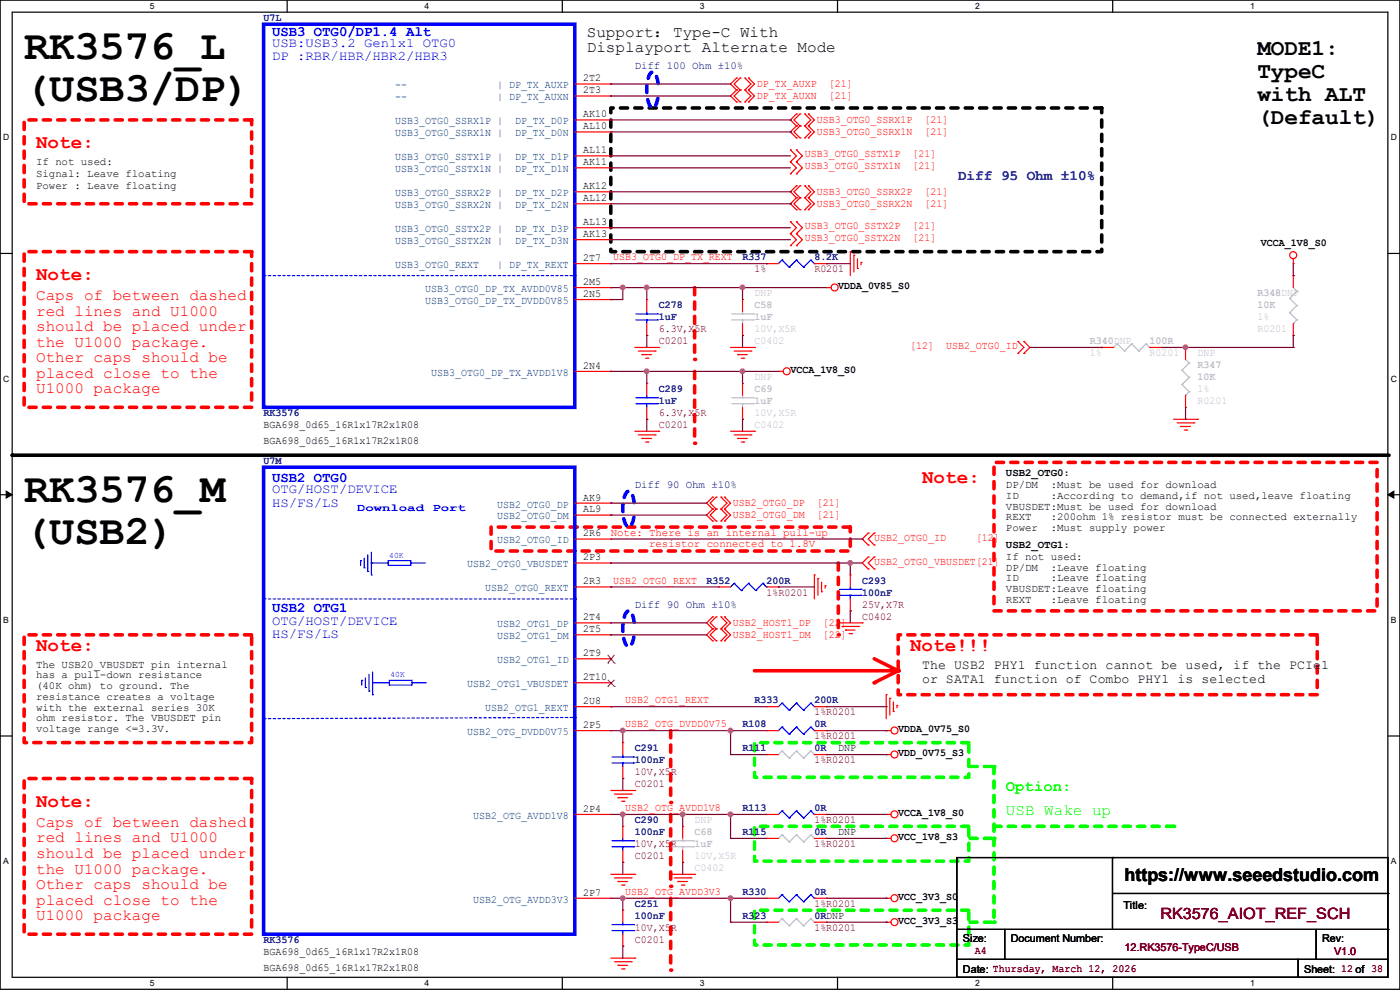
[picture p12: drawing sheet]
<svg xmlns="http://www.w3.org/2000/svg" width="297mm" height="210mm" viewBox="0 0 297 210" stroke-linecap="round" stroke-linejoin="round" font-family="sans-serif">
<path d="M0 0h297v209.8h-297zM2.6 2.6h291.8v204.7h-291.8z" fill="none" stroke="#000" stroke-width=".25"/>
<g fill="#fff">
<path d="M31.7 .3h1v2h-1z"/>
<path d="M31.7 207.6h1v2h-1z"/>
</g>
<path d="M60.9 0v2.6M60.9 207.3v2.5" fill="none" stroke="#000" stroke-width=".25"/>
<g fill="#fff">
<path d="M90.1 .3h1v2h-1z"/>
<path d="M90.1 207.6h1v2h-1z"/>
</g>
<path d="M119.3 0v2.6M119.3 207.3v2.5" fill="none" stroke="#000" stroke-width=".25"/>
<g fill="#fff">
<path d="M148.5 .3h.9v2h-.9z"/>
<path d="M148.5 207.6h.9v2h-.9z"/>
</g>
<path d="M177.7 0v2.6M177.7 207.3v2.5" fill="none" stroke="#000" stroke-width=".25"/>
<g fill="#fff">
<path d="M206.8 .3h1v2h-1z"/>
<path d="M206.8 207.6h1v2h-1z"/>
</g>
<path d="M236.1 0v2.6M236.1 207.3v2.5" fill="none" stroke="#000" stroke-width=".25"/>
<g fill="#fff">
<path d="M265.2 .3h1v2h-1z"/>
<path d="M265.2 207.6h1v2h-1z"/>
<path d="M.7 28.2h1.2v1.9h-1.2z"/>
<path d="M295.1 28.2h1.2v1.9h-1.2z"/>
<path d="M.7 79.3h1.2v2h-1.2z"/>
<path d="M295.1 79.3h1.2v2h-1.2z"/>
</g>
<path d="M0 53.8h2.6M294.4 53.8h2.6" fill="none" stroke="#000" stroke-width=".25"/>
<g fill="#fff">
<path d="M.7 130.5h1.2v2h-1.2z"/>
<path d="M295.1 130.5h1.1v2h-1.1z"/>
</g>
<path d="M0 104.9h2.6M294.4 104.9h2.6" fill="none" stroke="#000" stroke-width=".25"/>
<path d="M1.3 104.2l1.3 .7-1.3 .8zM294.4 104.9l1.3-.7v1.5z" fill="#000" stroke="#000" stroke-width=".21"/>
<g fill="#fff">
<path d="M.7 181.7h1.2v2h-1.2z"/>
<path d="M295.1 181.7h1.1v2h-1.1z"/>
</g>
<path d="M0 156.1h2.6M294.4 156.1h2.6" fill="none" stroke="#000" stroke-width=".25"/>
<path d="M2.6 96.6h292.1" fill="none" stroke="#000" stroke-width=".76"/>
<circle cx="2.6" cy="96.6" r=".38" fill="#000"/>
<path d="M177.8 119.4v15.3" fill="none" stroke="#f00" stroke-width=".76" stroke-dasharray="1.5 1.5"/>
<circle cx="177.8" cy="134.7" r=".38" fill="#f00" stroke-dasharray="1.5 1.5"/>
<path d="M142.3 155v15.2" fill="none" stroke="#f00" stroke-width=".76" stroke-dasharray="1.5 1.5"/>
<circle cx="142.3" cy="170.2" r=".38" fill="#f00" stroke-dasharray="1.5 1.5"/>
<path d="M142.3 172.8v15.2" fill="none" stroke="#f00" stroke-width=".76" stroke-dasharray="1.5 1.5"/>
<circle cx="142.3" cy="188" r=".38" fill="#f00" stroke-dasharray="1.5 1.5"/>
<path d="M142.3 190.5v15.3" fill="none" stroke="#f00" stroke-width=".76" stroke-dasharray="1.5 1.5"/>
<circle cx="142.3" cy="205.8" r=".38" fill="#f00" stroke-dasharray="1.5 1.5"/>
<path d="M147.4 61v15.2" fill="none" stroke="#f00" stroke-width=".76" stroke-dasharray="1.5 1.5"/>
<circle cx="147.4" cy="76.2" r=".38" fill="#f00" stroke-dasharray="1.5 1.5"/>
<path d="M147.4 78.8v15.2" fill="none" stroke="#f00" stroke-width=".76" stroke-dasharray="1.5 1.5"/>
<circle cx="147.4" cy="94" r=".38" fill="#f00" stroke-dasharray="1.5 1.5"/>
<path d="M5.1 53.4h48.3v33h-48.3z" fill="none" stroke="#f00" stroke-width=".76" stroke-dasharray="1.5 1.5"/>
<path d="M160.1 157.5h45.4v7.4h-45.4zM160.1 175.3h45.4v7.4h-45.4zM210.9 162.6v33M160.1 193.1h45.4v7.3h-45.4z" fill="none" stroke="#0f0" stroke-width=".76" stroke-dasharray="1.5 1.5"/>
<circle cx="210.9" cy="195.6" r=".38" fill="#0f0" stroke-dasharray="1.5 1.5"/>
<path d="M205.8 162.6h5.1" fill="none" stroke="#0f0" stroke-width=".76" stroke-dasharray="1.5 1.5"/>
<circle cx="210.9" cy="162.6" r=".38" fill="#0f0" stroke-dasharray="1.5 1.5"/>
<path d="M205.8 177.8h5.1" fill="none" stroke="#0f0" stroke-width=".76" stroke-dasharray="1.5 1.5"/>
<circle cx="210.9" cy="177.8" r=".38" fill="#0f0" stroke-dasharray="1.5 1.5"/>
<path d="M205.8 195.6h5.1" fill="none" stroke="#0f0" stroke-width=".76" stroke-dasharray="1.5 1.5"/>
<circle cx="210.9" cy="195.6" r=".38" fill="#0f0" stroke-dasharray="1.5 1.5"/>
<path d="M210.9 175.3h38.1" fill="none" stroke="#0f0" stroke-width=".76" stroke-dasharray="1.5 1.5"/>
<circle cx="249" cy="175.3" r=".38" fill="#0f0" stroke-dasharray="1.5 1.5"/>
<path d="M129.6 22.9h104.1v30.5h-104.1z" fill="none" stroke="#000" stroke-width=".76" stroke-dasharray="1.5 1.5"/>
<path d="M5.1 25.4h48.3v17.8h-48.3zM210.9 98.1h81.2v31.5h-81.2zM104.2 111.8h76.2v5.1h-76.2zM5.1 134.7h48.3v22.8h-48.3zM190.5 134.7h88.9v12.7h-88.9zM5.1 165.1h48.3v33.1h-48.3z" fill="none" stroke="#f00" stroke-width=".76" stroke-dasharray="1.5 1.5"/>
<path d="M139.6 17.7l-.1-.7a2.1 2.1 0 0 0-1-1.7 1.6 1.6 0 0 0-1 1.4 8.9 8.9 0 0 0 .4 5.8l.6 .4a1.53 1.53 0 0 0 .9-1.4l.3-1.5M134.5 106.6l-.1-.7a2.1 2.1 0 0 0-1-1.7 1.6 1.6 0 0 0-1 1.4 8.9 8.9 0 0 0 .4 5.8l.6 .4a1.53 1.53 0 0 0 .9-1.4l.3-1.5M134.5 132l-.1-.7a2.1 2.1 0 0 0-1-1.7 1.6 1.6 0 0 0-1 1.4 8.9 8.9 0 0 0 .4 5.8l.6 .4a1.53 1.53 0 0 0 .9-1.4l.3-1.5" fill="none" stroke="#00f" stroke-width=".76" stroke-dasharray="1.5 1.5"/>
<path d="M185.5 139.7l5 2.6" fill="none" stroke="#f00" stroke-width=".76"/>
<circle cx="190.5" cy="142.3" r=".38" fill="#f00"/>
<path d="M160.1 142.3h30.4" fill="none" stroke="#f00" stroke-width=".76"/>
<circle cx="190.5" cy="142.3" r=".38" fill="#f00"/>
<path d="M190.5 142.3l-5 2.5" fill="none" stroke="#f00" stroke-width=".76"/>
<circle cx="185.5" cy="144.8" r=".38" fill="#f00"/>
<g fill="none" stroke="#f00" stroke-width=".25">
<path d="M122 17.8h7.6M129.6 17.8h.1M156.3 16.6h.1M156.3 19.1h.1M156.3 16.6l-1.3 1.2 1.3 1.3M156.3 19.1l-1.3 1.3 1.3 1.2M157 19.1h.1M157 16.6h.1M157 16.6l-1.3 1.2 1.3 1.3M157 19.1l-1.3 1.3 1.3 1.2M158 19.1h.1M158 16.6h.1"/>
<path d="M158 16.6l1.3 1.2-1.3 1.3M158 19.1l1.3 1.3-1.3 1.2M158.8 16.6h.1M158.8 19.1h.1M158.8 16.6l1.3 1.2-1.3 1.3M158.8 19.1l1.3 1.3-1.3 1.2M122 20.4h7.6M122 25.4h7.6M122 28h7.6M122 33.1h7.6M122 35.6h7.6M129.6 20.4h.1"/>
<path d="M129.6 25.4h.1M129.6 28h.1M129.6 33.1h.1M129.6 35.6h.1M156.3 21.6h.1M157 21.6h.1M158 21.6h.1M158.8 21.6h.1M167.7 34.3h.1M167.7 31.8h.1M167.7 36.9h.1M167.7 31.8l1.3 1.3-1.3 1.2"/>
<path d="M167.7 34.3l1.3 1.3-1.3 1.3M169 34.3h.1M169 31.8h.1M169 36.9h.1M169 24.2h.1M169 26.7h.1M169 29.3h.1M169 39.4h.1M169 31.8l1.2 1.3-1.2 1.2M169 34.3l1.2 1.3-1.2 1.3M169 24.2l-1.3 1.2 1.3 1.3M169 26.7l-1.3 1.3 1.3 1.3"/>
<path d="M169 39.4l-1.3 1.3 1.3 1.3M169.7 26.7h.1M169.7 24.2h.1M169.7 29.3h.1M169.7 39.4h.1M169.7 24.2l-1.3 1.2 1.3 1.3M169.7 26.7l-1.3 1.3 1.3 1.3M169.7 39.4l-1.3 1.3 1.3 1.3M170.7 26.7h.1M170.7 24.2h.1M170.7 29.3h.1M170.7 39.4h.1"/>
<path d="M170.7 24.2l1.3 1.2-1.3 1.3M170.7 26.7l1.3 1.3-1.3 1.3M170.7 39.4l1.3 1.3-1.3 1.3M171.5 24.2h.1M171.5 26.7h.1M171.5 29.3h.1M171.5 39.4h.1M171.5 24.2l1.3 1.2-1.3 1.3M171.5 26.7l1.3 1.3-1.3 1.3M171.5 39.4l1.3 1.3-1.3 1.3M122 40.7h7.6M122 43.2h7.6"/>
<path d="M122 48.3h7.6M122 50.8h7.6M122 55.9h7.6M129.6 40.7h.1M129.6 43.2h.1M129.6 48.3h.1M129.6 50.8h.1M129.6 55.9h.1M162.6 55.9h.1M162.6 55.9h2.5M167.7 49.6h.1M167.7 47h.1"/>
<path d="M167.7 52.1h.1M167.7 47l1.3 1.3-1.3 1.3M167.7 49.6l1.3 1.2-1.3 1.3M169 49.6h.1M169 47h.1M169 52.1h.1M169 42h.1M169 44.5h.1M169 47l1.2 1.3-1.2 1.3M169 49.6l1.2 1.2-1.2 1.3M169 42l-1.3 1.2 1.3 1.3M169.7 44.5h.1"/>
<path d="M169.7 42h.1M169.7 42l-1.3 1.2 1.3 1.3M170.7 44.5h.1M170.7 42h.1M170.7 42l1.3 1.2-1.3 1.3M171.5 42h.1M171.5 44.5h.1M171.5 42l1.3 1.2-1.3 1.3M172.8 55.9h2.5M175.3 55.9h.1M180.4 53.4h.1M180.4 53.4v5.1"/>
<path d="M181.1 54.1h.1M181.1 54.1v3.6M181.9 56.9h.1M181.9 54.9v2M182.7 55.7h.1M182.7 55.7v.5M274.4 55.9h.1M274.4 58.5h.1M274.4 54.9v1M274.4 58.5v2.5M122 78.8h7.6M122 61h7.6"/>
<path d="M122 63.5h7.6M129.6 61h.1M129.6 63.5h.1M129.6 78.8h.1M134.7 73.7h5M135.4 74.5h3.6M136.2 75.2h.1M136.2 75.2h2M136.9 76h.6M137.2 63.5h.1M137.2 71.2h.1M137.2 63.5v2.6"/>
<path d="M137.2 68.6v2.6M137.5 76h.1M139 74.5h.1M139.7 73.7h.1M155 73.7h5.1M155.7 74.5h3.6M156.5 75.2h.1M156.5 75.2h2M157.3 76h.5M157.5 63.5h.1M157.5 71.2h.1M157.5 63.5v2.6"/>
<path d="M157.5 68.6v2.6M157.8 76h.1M159.3 74.5h.1M160.1 73.7h.1M165.1 78.8h.1M165.1 78.8h1.1M175.3 61h.1M175.3 61h1M215.9 72.4h.1M215.9 75h.1M215.9 72.4l1.3 1.3-1.3 1.3M217.2 75h.1"/>
<path d="M217.2 72.4h.1M217.2 72.4l1.3 1.3-1.3 1.3M233.7 73.7h.1M233.7 73.7h2.6M243.9 73.7h2.5M246.4 73.7h.1M251.5 73.7h.1M251.5 73.7v2.5M274.4 71.2h.1M274.4 68.6v2.6M134.7 91.5h5M135.4 92.2h3.6"/>
<path d="M136.2 93h.1M136.2 93h2M136.9 93.8h.6M137.2 81.3h.1M137.2 88.9h.1M137.2 81.3v2.6M137.2 86.4v2.5M137.5 93.8h.1M139 92.2h.1M139.7 91.5h.1M155 91.5h5.1M155.7 92.2h3.6"/>
<path d="M156.5 93h.1M156.5 93h2M157.3 93.8h.5M157.5 81.3h.1M157.5 88.9h.1M157.5 81.3v2.6M157.5 86.4v2.5M157.8 93.8h.1M159.3 92.2h.1M160.1 91.5h.1M249 88.9h5M249.7 89.7h3.6"/>
<path d="M250.5 90.5h.1M250.5 90.5h2M251.2 91.2h.6M251.5 86.4h.1M251.5 83.9v2.5M251.8 91.2h.1M253.3 89.7h.1M254 88.9h.1M122 106.7h7.6M122 109.3h7.6M122 114.3h7.6M122 119.4h7.6"/>
<path d="M129.6 106.7h.1M129.6 109.3h.1M129.6 114.3h.1M129.6 119.4h.1M151.2 108h.1M151.2 110.5h.1M151.2 105.5h.1M151.2 108l-1.3 1.3 1.3 1.2M151.2 105.5l-1.3 1.2 1.3 1.3M151.9 110.5h.1M151.9 108h.1M151.9 105.5h.1"/>
<path d="M151.9 108l-1.2 1.3 1.2 1.2M151.9 105.5l-1.2 1.2 1.2 1.3M153 110.5h.1M153 108h.1M153 105.5h.1M153 108l1.2 1.3-1.2 1.2M153 105.5l1.2 1.2-1.2 1.3M153.7 108h.1M153.7 110.5h.1M153.7 105.5h.1M153.7 108l1.3 1.3-1.3 1.2M153.7 105.5l1.3 1.2-1.3 1.3"/>
<path d="M184.2 118.2h.1M184.2 113.1h.1M184.2 115.6h.1M184.2 118.2l-1.3 1.2 1.3 1.3M184.2 113.1l-1.3 1.2 1.3 1.3M185.5 118.2h.1M185.5 115.6h.1M185.5 113.1h.1M185.5 118.2l-1.3 1.2 1.3 1.3M185.5 113.1l-1.3 1.2 1.3 1.3M122 132.1h7.6M122 124.5h7.6"/>
<path d="M122 134.7h7.6M122 139.7h7.6M129.6 124.5h.1M129.6 132.1h.1M129.6 134.7h.1M129.6 139.7h.1M151.2 130.9h.1M151.2 133.4h.1M151.2 135.9h.1M151.2 130.9l-1.3 1.2 1.3 1.3M151.2 133.4l-1.3 1.3 1.3 1.2M151.9 133.4h.1"/>
<path d="M151.9 130.9h.1M151.9 135.9h.1M151.9 130.9l-1.2 1.2 1.2 1.3M151.9 133.4l-1.2 1.3 1.2 1.2M152.4 124.5h.1M152.4 124.5h2.6M153 133.4h.1M153 130.9h.1M153 135.9h.1M153 130.9l1.2 1.2-1.2 1.3M153 133.4l1.2 1.3-1.2 1.2M153.7 130.9h.1"/>
<path d="M153.7 133.4h.1M153.7 135.9h.1M153.7 130.9l1.3 1.2-1.3 1.3M153.7 133.4l1.3 1.3-1.3 1.2M162.6 124.5h2.5M165.1 124.5h.1M172.8 122h.1M172.8 122v5M173.5 122.7h.1M173.5 122.7v3.6M174.3 125.5h.1M174.3 123.5v2"/>
<path d="M175 124.2h.1M175 124.2v.6M177.8 132.1h5.1M178.6 132.9h3.6M179.4 133.6h.1M179.4 133.6h2M180.1 134.4h.5M180.4 122h.1M180.4 129.6h.1M180.4 122v2.5M180.4 127v2.6M180.6 134.4h.1"/>
<path d="M182.2 132.9h.1M182.9 132.1h.1M184.2 120.7h.1M185.5 120.7h.1M122 155h7.6M122 144.8h7.6M122 149.9h7.6M129.6 144.8h.1M129.6 149.9h.1M129.6 155h.1M132.1 157.5h.1M132.1 157.5v2.6"/>
<path d="M162.6 149.9h.1M162.6 155h.1M162.6 155h2.5M162.6 149.9h2.5M172.8 155h2.5M172.8 149.9h2.5M175.3 149.9h.1M175.3 155h.1M188 147.4h.1M188 155h.1M188 147.4v5M188 155h1"/>
<path d="M188.8 148.1h.1M188.8 148.1v3.6M189.5 150.9h.1M189.5 148.9v2M190.3 149.6h.1M190.3 149.6v.6M122 172.8h7.6M129.6 172.8h.1M129.6 167.7h5.1M130.3 168.4h3.6M131.1 169.2h.1M131.1 169.2h2"/>
<path d="M131.9 170h.5M132.1 165.1h.1M132.1 175.3h.1M132.1 162.6v2.5M132.1 175.3v2.5M132.4 170h.1M133.9 168.4h.1M134.7 167.7h.1M144.8 175.3h.1M144.8 175.3v2.5M162.6 160.1h.1M162.6 177.8h.1"/>
<path d="M162.6 172.8h.1M162.6 172.8h2.5M162.6 177.8h2.5M162.6 160.1h2.5M172.8 172.8h2.5M172.8 177.8h2.5M172.8 160.1h2.5M175.3 160.1h.1M175.3 177.8h.1M175.3 172.8h.1M188 172.8h.1M188 177.8h.1"/>
<path d="M188 160.1h.1M188 172.8h1M188 177.8h1M188 160.1h1M122 190.5h7.6M129.6 190.5h.1M129.6 185.5h5.1M130.3 186.2h3.6M131.1 187h.1M131.1 187h2M131.9 187.7h.5M132.1 182.9h.1"/>
<path d="M132.1 193.1h.1M132.1 180.4v2.5M132.1 193.1v2.5M132.1 198.2v2.5M132.4 187.7h.1M133.9 186.2h.1M134.7 185.5h.1M142.3 185.5h5.1M143 186.2h3.6M143.8 187h.1M143.8 187h2M144.6 187.7h.5"/>
<path d="M144.8 182.9h.1M144.8 180.4v2.5M145.1 187.7h.1M146.6 186.2h.1M147.4 185.5h.1M162.6 195.6h.1M162.6 190.5h.1M162.6 195.6h2.5M162.6 190.5h2.5M172.8 195.6h2.5M172.8 190.5h2.5M175.3 195.6h.1"/>
<path d="M175.3 190.5h.1M188 195.6h.1M188 190.5h.1M188 195.6h1M188 190.5h1M129.6 203.2h5.1M130.3 204h3.6M131.1 204.8h.1M131.1 204.8h2M131.9 205.5h.5M132.1 200.7h.1M132.4 205.5h.1"/>
<path d="M133.9 204h.1M134.7 203.2h.1"/>
<circle cx="274.3" cy="54.1" r=".74"/>
<circle cx="166.9" cy="78.8" r=".74"/>
<circle cx="177.1" cy="61" r=".74"/>
<circle cx="189.8" cy="155" r=".74"/>
<circle cx="189.8" cy="177.8" r=".74"/>
<circle cx="189.8" cy="160" r=".74"/>
<circle cx="189.8" cy="172.7" r=".74"/>
<circle cx="189.8" cy="195.6" r=".74"/>
<circle cx="189.8" cy="190.5" r=".74"/>
</g>
<g fill="none" stroke="#000" stroke-width=".25">
<path d="M203 181.9h91.4v25.4h-91.4zM203 197.1h91.4M213.1 197.1v6.4M236 181.9h.1M236 181.9v15.2M236 189.5h58.4M279.2 197.1v6.4M294.4 197.1h.1M294.4 189.5h.1M203 203.5h.1M203 203.5h91.4M213.1 203.5h.1"/>
<path d="M275.4 207.3h.1M275.4 203.5v3.8M279.2 203.5h.1"/>
</g>
<g fill="none" stroke="#00f" stroke-width=".25">
<path d="M165.9 55.2h.1M165.9 55.2l-.8 .7M165.9 55.2l1.5 1.5M167.4 56.7h.1M169 55.2h.1M169 55.2l-1.6 1.5M169 55.2l1.5 1.5M170.5 56.7h.1M172 55.2h.1M172 55.2l-1.5 1.5M172 55.2l.8 .7M172.8 55.9h.1"/>
<path d="M134.9 66.6h4.6M134.9 67.9h4.6M137.2 67.9h.1M137.2 66.6h.1M137.2 66.1v.5M137.2 67.9v.7M139.5 66.6h.1M139.5 67.9h.1M134.9 84.4h4.6M134.9 85.6h4.6M137.2 85.6h.1M137.2 84.4h.1"/>
<path d="M137.2 83.9v.5M137.2 85.6v.8M139.5 84.4h.1M139.5 85.6h.1M76.5 118.9h.1M76.5 118.9v1M77.3 118.4v2M78 117.6v3.6M78.8 119.4h.1M78.8 119.4h3.5M78.8 117.1v4.9M82.3 118.9h4.9v1h-4.9z"/>
<path d="M87.2 119.4h.1M87.2 119.4h3M77.3 120.4h.1M78 121.2h.1M78.8 122h.1M155.7 123.7h.1M155.7 123.7l-.7 .8M155.7 123.7l1.6 1.6M157.3 125.3h.1M158.8 123.7h.1M158.8 123.7l-1.5 1.6M158.8 123.7l1.5 1.6"/>
<path d="M160.3 125.3h.1M161.8 123.7h.1M161.8 123.7l-1.5 1.6M161.8 123.7l.8 .8M162.6 124.5h.1M178.1 125h4.6M178.1 126.3h4.6M180.4 126.3h.1M180.4 125h.1M180.4 124.5v.5M180.4 126.3v.7M182.7 125h.1"/>
<path d="M182.7 126.3h.1M76.8 144.3h.1M76.8 144.3v1M77.5 145.8h.1M77.5 143.8v2M78.3 146.6h.1M78.3 143v3.6M79 147.4h.1M79 144.8h.1M79 144.8h3.6M79 142.5v4.9M82.6 144.3h4.8v1h-4.8z"/>
<path d="M87.4 144.8h.1M87.4 144.8h3.1M165.9 149.1h.1M165.9 154.2h.1M165.9 149.1l-.8 .8M165.9 149.1l1.5 1.6M165.9 154.2l-.8 .8M165.9 154.2l1.5 1.5M167.4 150.7h.1M167.4 155.7h.1M169 149.1h.1M169 154.2h.1"/>
<path d="M169 149.1l-1.6 1.6M169 149.1l1.5 1.6M169 154.2l-1.6 1.5M169 154.2l1.5 1.5M170.5 150.7h.1M170.5 155.7h.1M172 149.1h.1M172 154.2h.1M172 149.1l-1.5 1.6M172 149.1l.8 .8M172 154.2l-1.5 1.5M172 154.2l.8 .8"/>
<path d="M172.8 149.9h.1M172.8 155h.1M129.8 160.6h4.6M129.8 161.8h4.6M129.8 178.4h4.6M129.8 179.6h4.6M132.1 161.8h.1M132.1 160.6h.1M132.1 179.6h.1M132.1 178.4h.1M132.1 160.1v.5M132.1 161.8v.8"/>
<path d="M132.1 177.8v.6M132.1 179.6v.8M134.4 160.6h.1M134.4 161.8h.1M134.4 178.4h.1M134.4 179.6h.1M165.9 172h.1M165.9 172l-.8 .8M165.9 172l1.5 1.5M167.4 173.5h.1M169 172h.1M169 172l-1.6 1.5"/>
<path d="M169 172l1.5 1.5M170.5 173.5h.1M172 172h.1M172 172l-1.5 1.5M172 172l.8 .8M172.8 172.8h.1M129.8 196.1h4.6M129.8 197.4h4.6M132.1 197.4h.1M132.1 196.1h.1M132.1 195.6v.5M132.1 197.4v.8"/>
<path d="M134.4 196.1h.1M134.4 197.4h.1M165.9 189.8h.1M165.9 189.8l-.8 .7M165.9 189.8l1.5 1.5M167.4 191.3h.1M169 189.8h.1M169 189.8l-1.6 1.5M169 189.8l1.5 1.5M170.5 191.3h.1M172 189.8h.1M172 189.8l-1.5 1.5"/>
<path d="M172 189.8l.8 .7M172.8 190.5h.1"/>
</g>
<g fill="none" stroke="#c0c0c0" stroke-width=".25">
<path d="M155.2 66.6h4.6M155.2 67.9h4.6M157.5 67.9h.1M157.5 66.6h.1M157.5 66.1v.5M157.5 67.9v.7M159.8 66.6h.1M159.8 67.9h.1M237 72.9h.1M237 72.9l-.7 .8M237 72.9l1.5 1.6M238.5 74.5h.1"/>
<path d="M240.1 72.9h.1M240.1 72.9l-1.6 1.6M240.1 72.9l1.5 1.6M241.6 74.5h.1M243.1 72.9h.1M243.1 72.9l-1.5 1.6M243.1 72.9l.8 .8M243.9 73.7h.1M250.7 78.5h.1M250.7 78.5l1.6 1.6M251.5 76.2l.8 .8M252.3 77h.1"/>
<path d="M252.3 77l-1.6 1.5M273.6 63.3h.1M273.6 66.3h.1M273.6 63.3l1.5 1.5M273.6 66.3l1.5 1.6M274.4 68.6h.1M274.4 61l.7 .8M275.1 61.8h.1M275.1 64.8h.1M275.1 67.9h.1M275.1 67.9l-.7 .7M275.1 61.8l-1.5 1.5"/>
<path d="M275.1 64.8l-1.5 1.5M155.2 84.4h4.6M155.2 85.6h4.6M157.5 85.6h.1M157.5 84.4h.1M157.5 83.9v.5M157.5 85.6v.8M159.8 84.4h.1M159.8 85.6h.1M250.7 81.6h.1M250.7 81.6l1.6 1.5M251.5 83.9h.1"/>
<path d="M252.3 80.1h.1M252.3 83.1h.1M252.3 80.1l-1.6 1.5M252.3 83.1l-.8 .8M165.9 159.3h.1M165.9 159.3l-.8 .8M165.9 159.3l1.5 1.5M169 159.3h.1M169 159.3l-1.6 1.5M169 159.3l1.5 1.5M172 159.3h.1M172 159.3l-1.5 1.5"/>
<path d="M172 159.3l.8 .8M142.5 178.4h4.6M142.5 179.6h4.6M144.8 179.6h.1M144.8 178.4h.1M144.8 177.8v.6M144.8 179.6v.8M147.1 178.4h.1M147.1 179.6h.1M165.9 177.1h.1M165.9 177.1l-.8 .7M165.9 177.1l1.5 1.5"/>
<path d="M167.4 160.8h.1M167.4 178.6h.1M169 177.1h.1M169 177.1l-1.6 1.5M169 177.1l1.5 1.5M170.5 160.8h.1M170.5 178.6h.1M172 177.1h.1M172 177.1l-1.5 1.5M172 177.1l.8 .7M172.8 160.1h.1M172.8 177.8h.1"/>
<path d="M165.9 194.9h.1M165.9 194.9l-.8 .7M165.9 194.9l1.5 1.5M167.4 196.4h.1M169 194.9h.1M169 194.9l-1.6 1.5M169 194.9l1.5 1.5M170.5 196.4h.1M172 194.9h.1M172 194.9l-1.5 1.5M172 194.9l.8 .7M172.8 195.6h.1"/>
</g>
<path d="M55.9 5.1h66.1v81.3h-66.1zM55.9 99.1h66.1v99.1h-66.1z" fill="none" stroke="#00f" stroke-width=".76"/>
<path d="M55.9 58.5h66.1M122 58.5h.1M55.9 127h66.1M122 127h.1M55.9 152.4l66.1-.2M122 152.2h.1" fill="none" stroke="#00f" stroke-width=".25" stroke-dasharray=".5 .5"/>
<path d="M128.9 138.9l1.5 1.8M130.4 138.9l-1.5 1.8M128.9 140.7h.1M128.9 145.6h.1M128.9 144.2l1.5 1.4M130.4 140.7h.1M130.4 145.6h.1M130.4 144.2l-1.5 1.4" fill="none" stroke="#804000" stroke-width=".21"/>
<g fill="none" stroke="#800040" stroke-width=".25">
<path d="M129.6 17.8h.1M129.6 17.8h25.4M129.6 20.4h.1M129.6 33.1h.1M129.6 35.6h.1M129.6 20.4h25.4M129.6 25.4h38.1M129.6 28h38.1M129.6 33.1h38.1M129.6 35.6h38.1M167.7 25.4h.1M167.7 28h.1"/>
<path d="M129.6 48.3h.1M129.6 50.8h.1M129.6 40.7h38.1M129.6 43.2h38.1M129.6 48.3h38.1M129.6 50.8h38.1M129.6 55.9h33M162.6 55.9h.1M167.7 40.7h.1M167.7 43.2h.1M175.3 55.9h.1M175.3 55.9h5.1"/>
<path d="M274.4 58.5h.1M274.4 55.9v2.6M129.6 61h.1M129.6 78.8h.1M129.6 63.5h.1M129.6 61h45.7M129.6 78.8h35.5M132.1 61h.1M132.1 61v2.5h-2.5M137.2 61h.1M137.2 71.2h.1M137.2 78.8h.1"/>
<path d="M137.2 61v2.5M137.2 71.2v2.5M137.2 78.8v2.5M157.5 61h.1M157.5 78.8h.1M157.5 71.2h.1M157.5 61v2.5M157.5 71.2v2.5M157.5 78.8v2.5M218.5 73.7h15.2M233.7 73.7h.1M246.4 73.7h28"/>
<path d="M251.5 73.7h.1M274.4 71.2h.1M274.4 73.7h.1M274.4 71.2v2.5M137.2 88.9h.1M137.2 88.9v2.6M157.5 88.9h.1M157.5 88.9v2.6M251.5 88.9h.1M251.5 86.4v2.5M129.6 106.7h.1M129.6 109.3h.1"/>
<path d="M129.6 119.4h.1M129.6 106.7h20.3M129.6 109.3h20.3M129.6 114.3h53.3M129.6 119.4h53.3M180.4 119.4h.1M180.4 119.4v2.6M182.9 114.3h.1M129.6 124.5h.1M129.6 132.1h.1M129.6 134.7h.1M129.6 124.5h22.8"/>
<path d="M129.6 132.1h20.3M129.6 134.7h20.3M165.1 124.5h.1M165.1 124.5h7.7M180.4 129.6h.1M180.4 129.6v2.5M129.6 149.9h.1M129.6 149.9h33M129.6 155h33M132.1 155h.1M132.1 155v2.5M155 155h.1"/>
<path d="M155 155v5.1M175.3 149.9h12.7M175.3 155h12.7M188 149.9h.1M188 155h.1M129.6 172.8h33M132.1 172.8h.1M132.1 165.1h.1M132.1 165.1v2.6M132.1 172.8v2.5M144.8 172.8h.1M144.8 172.8v2.5"/>
<path d="M155 160.1h.1M155 172.8h.1M155 177.8h.1M155 172.8v5M155 160.1h7.6M155 177.8h7.6M175.3 172.8h12.7M175.3 160.1h12.7M175.3 177.8h12.7M188 172.8h.1M188 160.1h.1M188 177.8h.1"/>
<path d="M129.6 190.5h33M132.1 190.5h.1M132.1 182.9h.1M132.1 182.9v2.6M132.1 190.5v2.6M144.8 182.9h.1M144.8 182.9v2.6M155 190.5h.1M155 195.6h.1M155 190.5v5.1M155 195.6h7.6M175.3 190.5h12.7"/>
<path d="M175.3 195.6h12.7M188 190.5h.1M188 195.6h.1M132.1 200.7h.1M132.1 200.7v2.5"/>
</g>
<g fill="#f0f" stroke="#f0f" stroke-width=".25">
<circle cx="180.4" cy="119.4" r=".49"/>
<circle cx="132.1" cy="172.7" r=".49"/>
<circle cx="157.5" cy="78.8" r=".49"/>
<circle cx="137.2" cy="78.8" r=".49"/>
<circle cx="155" cy="155" r=".49"/>
<circle cx="132.1" cy="155" r=".49"/>
<circle cx="155" cy="190.5" r=".49"/>
<circle cx="132.1" cy="190.5" r=".49"/>
<circle cx="157.5" cy="61" r=".49"/>
<circle cx="137.2" cy="61" r=".49"/>
<circle cx="132.1" cy="61" r=".49"/>
<circle cx="155" cy="172.7" r=".49"/>
<circle cx="144.8" cy="172.7" r=".49"/>
<circle cx="251.5" cy="73.7" r=".49"/>
</g>
<g font-size="8.9">
<text x="5.1" y="12.5">RK3576_L</text>
<text x="5.1" y="21.4">(USB3/DP)</text>
<text x="5.1" y="106.5">RK3576_M</text>
<text x="5.1" y="115.4">(USB2)</text>
</g>
<g font-size="4.8">
<text x="266.7" y="11.7">MODE1:</text>
<text x="266.7" y="16.6">TypeC</text>
<text x="266.7" y="21.4">with ALT</text>
<text x="266.7" y="26.2">(Default)</text>
</g>
<g font-size="4.1" fill="#f00">
<text x="7.7" y="31.4">Note:</text>
<text x="7.7" y="59.4">Note:</text>
<text x="195.6" y="102.5">Note:</text>
<text x="7.7" y="138.1">Note:</text>
<text x="193.1" y="138.1">Note!!!</text>
<text x="7.7" y="171.1">Note:</text>
</g>
<text font-size="3.8" x="238.5" y="186.9">https://www.seeedstudio.com</text>
<g font-size="3.3">
<text x="124.5" y="7.7">Support：Type-C With</text>
<text x="124.5" y="11">Displayport Alternate Mode</text>
</g>
<g font-size="3.3" fill="#f00">
<text x="7.7" y="63.6">Caps of between dashed</text>
<text x="7.7" y="66.9">red lines and U1000</text>
<text x="7.7" y="70.2">should be placed under</text>
<text x="7.7" y="73.5">the U1000 package.</text>
<text x="7.7" y="76.8">Other caps should be</text>
<text x="7.7" y="80.1">placed close to the</text>
<text x="7.7" y="83.4">U1000 package</text>
<text x="7.7" y="175.4">Caps of between dashed</text>
<text x="7.7" y="178.7">red lines and U1000</text>
<text x="7.7" y="182">should be placed under</text>
<text x="7.7" y="185.3">the U1000 package.</text>
<text x="7.7" y="188.6">Other caps should be</text>
<text x="7.7" y="191.9">placed close to the</text>
<text x="7.7" y="195.2">U1000 package</text>
</g>
<g font-size="3.3" fill="#0f0">
<text x="213.4" y="167.9">Option:</text>
<text x="213.4" y="172.8">USB Wake up</text>
</g>
<text font-size="3.3" fill="#800000" x="246.2" y="195">RK3576_AIOT_REF_SCH</text>
<g font-size="3" fill="#00f">
<text x="57.7" y="7.7">USB3 OTG0/DP1.4 Alt</text>
<text x="57.7" y="102.1">USB2 OTG0</text>
<text x="57.7" y="129.8">USB2 OTG1</text>
</g>
<text font-size="3" fill="#000080" x="203.2" y="38.1">Diff 95 Ohm ±10%</text>
<g font-size="2.8" fill="#00f">
<text x="57.7" y="9.9">USB:USB3.2 Gen1x1 OTG0</text>
<text x="57.7" y="12.7">DP :RBR/HBR/HBR2/HBR3</text>
<text x="57.7" y="104.6">OTG/HOST/DEVICE</text>
<text x="57.7" y="107.4">HS/FS/LS</text>
<text x="57.7" y="132.6">OTG/HOST/DEVICE</text>
<text x="57.7" y="135.4">HS/FS/LS</text>
</g>
<g font-size="2.8">
<text x="195.6" y="142">The USB2 PHY1 function cannot be used, if the PCIe1</text>
<text x="195.6" y="144.8">or SATA1 function of Combo PHY1 is selected</text>
</g>
<g font-size="2.3" fill="#000080">
<text x="55.9" y="4.4">U7L</text>
<text x="134.7" y="14.6">Diff 100 Ohm ±10%</text>
<text x="157.5" y="55.2">R337</text>
<text x="172.8" y="55.2">8.2K</text>
<text x="139.7" y="65.4">C278</text>
<text x="139.7" y="67.9">1uF</text>
<text x="139.7" y="83.2">C289</text>
<text x="55.9" y="88.3">RK3576</text>
<text x="139.7" y="85.7">1uF</text>
<text x="55.9" y="98.4">U7M</text>
<text x="134.7" y="103.5">Diff 90 Ohm ±10%</text>
<text x="149.9" y="123.8">R352</text>
<text x="162.6" y="123.8">200R</text>
<text x="182.9" y="123.8">C293</text>
<text x="134.7" y="128.9">Diff 90 Ohm ±10%</text>
<text x="182.9" y="126.4">100nF</text>
<text x="160.1" y="149.2">R333</text>
<text x="172.8" y="149.2">200R</text>
<text x="157.5" y="154.3">R108</text>
<text x="172.8" y="154.3">0R</text>
<text x="134.7" y="159.4">C291</text>
<text x="134.7" y="161.9">100nF</text>
<text x="157.5" y="159.4">R111</text>
<text x="172.8" y="159.4">0R</text>
<text x="157.5" y="172.1">R113</text>
<text x="172.8" y="172.1">0R</text>
<text x="134.7" y="174.6">C290</text>
<text x="134.7" y="177.2">100nF</text>
<text x="157.5" y="177.2">R115</text>
<text x="172.8" y="177.2">0R</text>
<text x="157.5" y="189.9">R330</text>
<text x="172.8" y="189.9">0R</text>
<text x="134.7" y="192.4">C251</text>
<text x="134.7" y="194.9">100nF</text>
<text x="157.5" y="194.9">R323</text>
<text x="172.8" y="194.9">0RDNP</text>
<text x="55.9" y="200">RK3576</text>
</g>
<g font-size="2.3">
<text x="123.7" y="17.3">2T2</text>
<text x="123.7" y="19.8">2T3</text>
<text x="123.7" y="24.9">AK10</text>
<text x="123.7" y="27.4">AL10</text>
<text x="7.7" y="34.9">If not used:</text>
<text x="123.7" y="32.5">AL11</text>
<text x="123.7" y="35.1">AK11</text>
<text x="7.7" y="37.5">Signal: Leave floating</text>
<text x="7.7" y="40">Power : Leave floating</text>
<text x="123.7" y="40.1">AK12</text>
<text x="123.7" y="42.7">AL12</text>
<text x="123.7" y="47.8">AL13</text>
<text x="123.7" y="50.3">AK13</text>
<text x="267.5" y="52.2">VCCA_1V8_S0</text>
<text x="123.7" y="55.4">2T7</text>
<text x="123.7" y="60.5">2M5</text>
<text x="123.7" y="63">2N5</text>
<text x="177.8" y="61.3">VDDA_0V85_S0</text>
<text x="123.7" y="78.2">2N4</text>
<text x="167.7" y="79.1">VCCA_1V8_S0</text>
<text x="55.9" y="90.8">BGA698_0d65_16R1x17R2x1R08</text>
<text x="55.9" y="94.1">BGA698_0d65_16R1x17R2x1R08</text>
<text x="213.4" y="101">USB2_OTG0:</text>
<text x="123.7" y="106.2">AK9</text>
<text x="213.4" y="103.5">DP/DM</text>
<text x="213.4" y="105.8">ID</text>
<text x="222.9" y="103.5">:Must be used for download</text>
<text x="222.9" y="105.8">:According to demand,if not used,leave floating</text>
<text x="123.7" y="108.7">AL9</text>
<text x="123.7" y="113.8">2R6</text>
<text x="213.4" y="108.1">VBUSDET:Must be used for download</text>
<text x="213.4" y="110.4">REXT</text>
<text x="213.4" y="112.6">Power</text>
<text x="222.9" y="110.4">:200ohm 1% resistor must be connected externally</text>
<text x="222.9" y="112.6">:Must supply power</text>
<text x="123.7" y="118.9">2P3</text>
<text x="213.4" y="118.7">If not used:</text>
<text x="213.4" y="116.2">USB2_OTG1:</text>
<text x="123.7" y="124">2R3</text>
<text x="213.4" y="121">DP/DM</text>
<text x="213.4" y="123.3">ID</text>
<text x="213.4" y="125.6">VBUSDET:Leave floating</text>
<text x="222.9" y="121">:Leave floating</text>
<text x="222.9" y="123.3">:Leave floating</text>
<text x="123.7" y="131.6">2T4</text>
<text x="213.4" y="127.9">REXT</text>
<text x="222.9" y="127.9">:Leave floating</text>
<text x="123.7" y="134.1">2T5</text>
<text x="7.7" y="141.6">The USB20_VBUSDET pin internal</text>
<text x="7.7" y="143.9">has a pull-down resistance</text>
<text x="123.7" y="139.2">2T9</text>
<text x="7.7" y="146.2">(40K ohm) to ground. The</text>
<text x="7.7" y="148.5">resistance creates a voltage</text>
<text x="123.7" y="144.3">2T10</text>
<text x="123.7" y="149.4">2U8</text>
<text x="7.7" y="150.7">with the external series 30K</text>
<text x="7.7" y="153">ohm resistor. The VBUSDET pin</text>
<text x="7.7" y="155.3">voltage range &lt;=3.3V.</text>
<text x="123.7" y="154.4">2P5</text>
<text x="190.5" y="155.3">VDDA_0V75_S0</text>
<text x="177.8" y="159.4">DNP</text>
<text x="190.5" y="160.4">VDD_0V75_S3</text>
<text x="123.7" y="172.2">2P4</text>
<text x="190.5" y="173.1">VCCA_1V8_S0</text>
<text x="177.8" y="177.2">DNP</text>
<text x="190.5" y="178.2">VCC_1V8_S3</text>
<text x="123.7" y="190">2P7</text>
<text x="190.5" y="190.9">VCC_3V3_S0</text>
<text x="190.5" y="196">VCC_3V3_S3</text>
<text x="238.3" y="192.9">Title:</text>
<text x="55.9" y="202.6">BGA698_0d65_16R1x17R2x1R08</text>
<text x="204.3" y="199.7">Size:</text>
<text x="214.4" y="199.7">Document Number:</text>
<text x="280.5" y="199.7">Rev:</text>
<text x="55.9" y="205.9">BGA698_0d65_16R1x17R2x1R08</text>
<text x="204.3" y="206.3">Date: Thursday, March 12, 2026</text>
<text x="276.7" y="206.3">Sheet: 12 of 38</text>
</g>
<g font-size="2.3" fill="#004080">
<text x="83.9" y="18.8">--</text>
<text x="83.9" y="21.3">--</text>
<text x="105.4" y="18.8">| DP_TX_AUXP</text>
<text x="105.4" y="21.3">| DP_TX_AUXN</text>
<text x="83.9" y="26.4">USB3_OTG0_SSRX1P |</text>
<text x="83.9" y="28.9">USB3_OTG0_SSRX1N |</text>
<text x="109.3" y="26.4">DP_TX_D0P</text>
<text x="109.3" y="28.9">DP_TX_D0N</text>
<text x="83.9" y="34">USB3_OTG0_SSTX1P |</text>
<text x="109.3" y="34">DP_TX_D1P</text>
<text x="83.9" y="36.5">USB3_OTG0_SSTX1N |</text>
<text x="83.9" y="41.6">USB3_OTG0_SSRX2P |</text>
<text x="109.3" y="36.5">DP_TX_D1N</text>
<text x="109.3" y="41.6">DP_TX_D2P</text>
<text x="83.9" y="44.2">USB3_OTG0_SSRX2N |</text>
<text x="109.3" y="44.2">DP_TX_D2N</text>
<text x="83.9" y="49.2">USB3_OTG0_SSTX2P |</text>
<text x="83.9" y="51.8">USB3_OTG0_SSTX2N |</text>
<text x="109.3" y="49.2">DP_TX_D3P</text>
<text x="109.3" y="51.8">DP_TX_D3N</text>
<text x="83.9" y="56.9">USB3_OTG0_REXT</text>
<text x="105.4" y="56.9">| DP_TX_REXT</text>
<text x="90.2" y="61.9">USB3_OTG0_DP_TX_AVDD0V85</text>
<text x="90.2" y="64.5">USB3_OTG0_DP_TX_DVDD0V85</text>
<text x="91.5" y="79.7">USB3_OTG0_DP_TX_AVDD1V8</text>
<text x="105.5" y="107.7">USB2_OTG0_DP</text>
<text x="105.5" y="110.2">USB2_OTG0_DM</text>
<text x="105.5" y="115.3">USB2_OTG0_ID</text>
<text x="99.1" y="120.4">USB2_OTG0_VBUSDET</text>
<text x="102.9" y="125.4">USB2_OTG0_REXT</text>
<text x="105.5" y="133.1">USB2_OTG1_DP</text>
<text x="105.5" y="135.6">USB2_OTG1_DM</text>
<text x="105.5" y="140.7">USB2_OTG1_ID</text>
<text x="99.1" y="145.8">USB2_OTG1_VBUSDET</text>
<text x="99.1" y="155.9">USB2_OTG_DVDD0V75</text>
<text x="102.9" y="150.8">USB2_OTG1_REXT</text>
<text x="100.4" y="173.7">USB2_OTG_AVDD1V8</text>
<text x="100.4" y="191.5">USB2_OTG_AVDD3V3</text>
</g>
<g font-size="2.3" fill="#f00">
<text x="160.6" y="18.4">DP_TX_AUXP</text>
<text x="160.6" y="21">DP_TX_AUXN</text>
<text x="175.8" y="18.4">[21]</text>
<text x="175.8" y="21">[21]</text>
<text x="173.3" y="26">USB3_OTG0_SSRX1P</text>
<text x="173.3" y="28.6">USB3_OTG0_SSRX1N</text>
<text x="196.1" y="26">[21]</text>
<text x="196.1" y="28.6">[21]</text>
<text x="170.7" y="33.4">USB3_OTG0_SSTX1P</text>
<text x="170.7" y="35.9">USB3_OTG0_SSTX1N</text>
<text x="193.6" y="33.4">[21]</text>
<text x="193.6" y="35.9">[21]</text>
<text x="173.3" y="41.3">USB3_OTG0_SSRX2P</text>
<text x="196.1" y="41.3">[21]</text>
<text x="173.3" y="43.8">USB3_OTG0_SSRX2N</text>
<text x="196.1" y="43.8">[21]</text>
<text x="170.7" y="48.6">USB3_OTG0_SSTX2P</text>
<text x="170.7" y="51.2">USB3_OTG0_SSTX2N</text>
<text x="193.6" y="48.6">[21]</text>
<text x="193.6" y="51.2">[21]</text>
<text x="130.1" y="55.2">USB3_OTG0_DP_TX_REXT</text>
<text x="193.1" y="74">[12]</text>
<text x="200.7" y="74">USB2_OTG0_ID</text>
<text x="155.5" y="107.3">USB2_OTG0_DP</text>
<text x="173.3" y="107.3">[21]</text>
<text x="129.6" y="113.7">Note: There is an internal pull-up</text>
<text x="155.5" y="109.9">USB2_OTG0_DM</text>
<text x="173.3" y="109.9">[21]</text>
<text x="137.7" y="116">resistor connected to 1.8V</text>
<text x="185.5" y="119.8">USB2_OTG0_VBUSDET[21]</text>
<text x="185.5" y="114.7">USB2_OTG0_ID</text>
<text x="207.1" y="114.7">[12]</text>
<text x="130.1" y="123.8">USB2_OTG0_REXT</text>
<text x="155.5" y="132.7">USB2_HOST1_DP</text>
<text x="155.5" y="135.3">USB2_HOST1_DM</text>
<text x="174.5" y="132.7">[22]</text>
<text x="174.5" y="135.3">[22]</text>
<text x="132.6" y="149.2">USB2_OTG1_REXT</text>
<text x="132.6" y="154.3">USB2_OTG_DVDD0V75</text>
<text x="132.6" y="172">USB2_OTG_AVDD1V8</text>
<text x="132.6" y="189.8">USB2_OTG_AVDD3V3</text>
</g>
<g font-size="2.3" fill="#800000">
<text x="160.1" y="57.8">1%</text>
<text x="172.8" y="57.8">R0201</text>
<text x="139.7" y="70.5">6.3V,X5R</text>
<text x="139.7" y="73">C0201</text>
<text x="139.7" y="88.3">6.3V,X5R</text>
<text x="139.7" y="90.8">C0201</text>
<text x="162.6" y="126.4">1%R0201</text>
<text x="182.9" y="131.4">C0402</text>
<text x="182.9" y="128.9">25V,X7R</text>
<text x="172.8" y="151.8">1%R0201</text>
<text x="172.8" y="161.9">1%R0201</text>
<text x="172.8" y="156.8">1%R0201</text>
<text x="134.7" y="167">C0201</text>
<text x="134.7" y="164.5">10V,X5R</text>
<text x="134.7" y="179.7">10V,X5R</text>
<text x="172.8" y="179.7">1%R0201</text>
<text x="172.8" y="174.6">1%R0201</text>
<text x="134.7" y="182.2">C0201</text>
<text x="134.7" y="197.5">10V,X5R</text>
<text x="172.8" y="197.5">1%R0201</text>
<text x="172.8" y="192.4">1%R0201</text>
<text x="134.7" y="200">C0201</text>
<text x="206.8" y="202.3">A4</text>
<text x="238.6" y="201.8">12.RK3576-TypeC/USB</text>
<text x="283" y="202.5">V1.0</text>
</g>
<g font-size="2.3" fill="#c0c0c0">
<text x="160.1" y="65.4">C58</text>
<text x="160.1" y="62.9">DNP</text>
<text x="266.7" y="62.9">R348DNP</text>
<text x="266.7" y="65.4">10K</text>
<text x="160.1" y="67.9">1uF</text>
<text x="160.1" y="70.5">10V,X5R</text>
<text x="266.7" y="67.9">1%</text>
<text x="266.7" y="70.5">R0201</text>
<text x="160.1" y="73">C0402</text>
<text x="231.2" y="73">R340DNP</text>
<text x="231.2" y="75.6">1%</text>
<text x="243.9" y="73">100R</text>
<text x="243.9" y="75.6">R0201</text>
<text x="254" y="75.6">DNP</text>
<text x="160.1" y="83.2">C69</text>
<text x="160.1" y="80.6">DNP</text>
<text x="254" y="78.1">R347</text>
<text x="254" y="80.6">10K</text>
<text x="254" y="83.2">1%</text>
<text x="160.1" y="85.7">1uF</text>
<text x="160.1" y="88.3">10V,X5R</text>
<text x="254" y="85.7">R0201</text>
<text x="160.1" y="90.8">C0402</text>
<text x="147.4" y="177.2">C68</text>
<text x="147.4" y="179.7">1uF</text>
<text x="147.4" y="174.6">DNP</text>
<text x="147.4" y="184.8">C0402</text>
<text x="147.4" y="182.2">10V,X5R</text>
</g>
<g font-size="2.3" fill="#00f">
<text x="75.7" y="108.3">Download</text>
<text x="91.7" y="108.3">Port</text>
</g>
<g font-size="1.8">
<text x="31.8" y="1.9">5</text>
<text x="90.1" y="1.9">4</text>
<text x="148.5" y="1.9">3</text>
<text x="206.8" y="1.9">2</text>
<text x="265.2" y="1.9">1</text>
<text x=".7" y="29.8">D</text>
<text x="295.1" y="29.8">D</text>
<text x=".7" y="80.9">C</text>
<text x="295.1" y="80.9">C</text>
<text x=".7" y="132.1">B</text>
<text x="295.1" y="132.1">B</text>
<text x=".7" y="183.3">A</text>
<text x="295.1" y="183.3">A</text>
<text x="31.8" y="209.2">5</text>
<text x="90.1" y="209.2">4</text>
<text x="148.5" y="209.2">3</text>
<text x="206.8" y="209.2">2</text>
<text x="265.2" y="209.2">1</text>
</g>
<g font-size="1.8" fill="#00f">
<text x="82.6" y="118.3">40K</text>
<text x="82.8" y="143.7">40K</text>
</g>
</svg>
